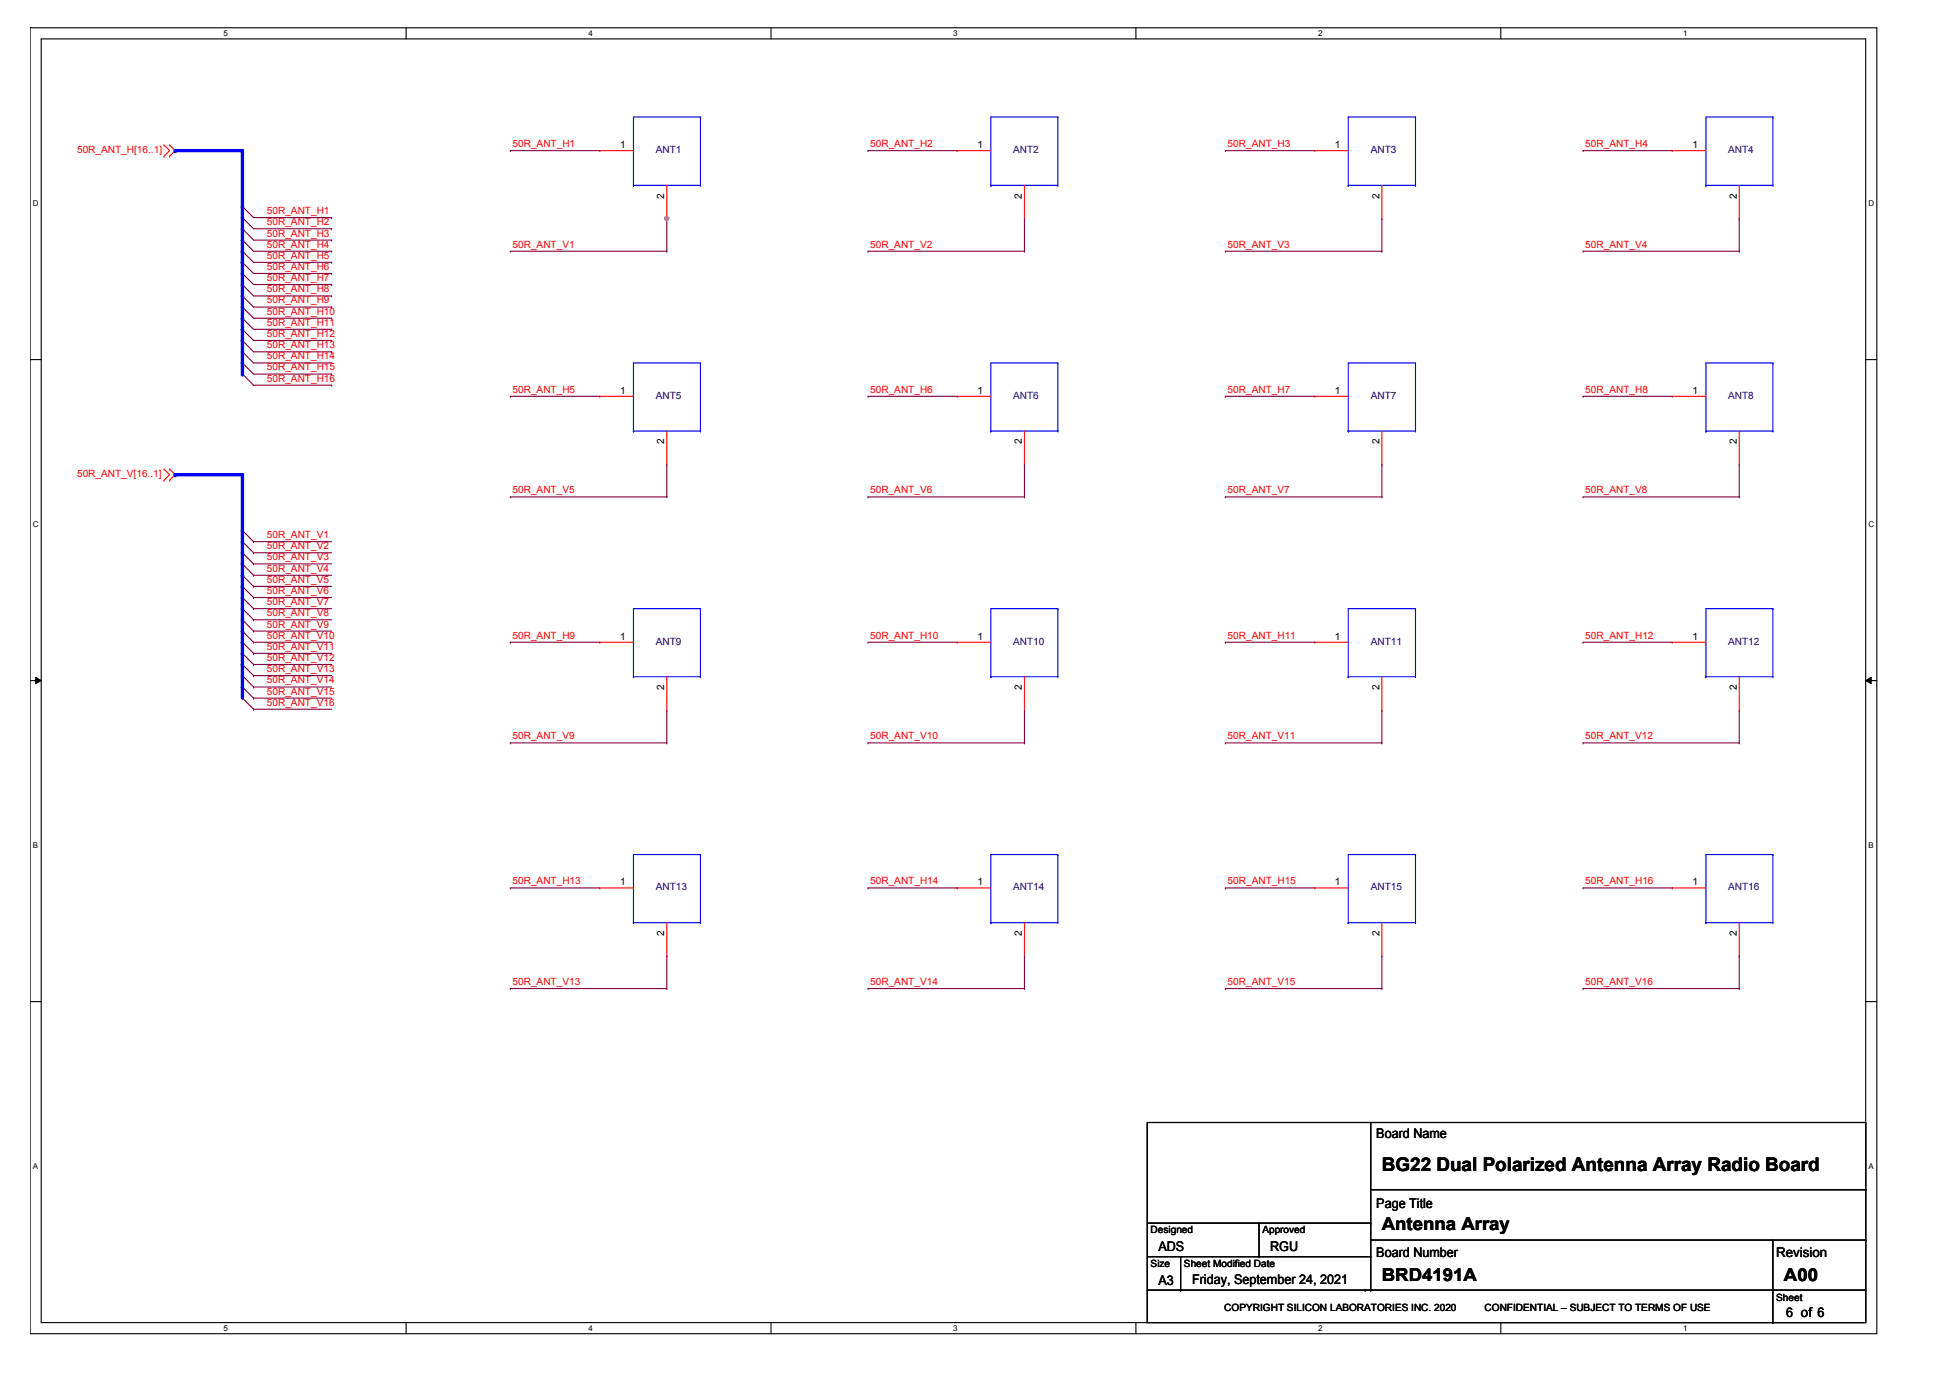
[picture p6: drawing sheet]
<svg xmlns="http://www.w3.org/2000/svg" width="297mm" height="210mm" viewBox="0 0 297 210" stroke-linecap="round" stroke-linejoin="round" font-family="sans-serif">
<path d="M4.6 4.2h281.3v199h-281.3zM6.3 5.9h277.9v195.6h-277.9z" fill="none" stroke="#000" stroke-width=".17"/>
<g fill="#fff">
<path d="M34 4.4h.7v1.4h-.7z"/>
<path d="M34 201.6h.7v1.4h-.7z"/>
</g>
<path d="M61.9 4.2v1.7M61.9 201.5v1.7" fill="none" stroke="#000" stroke-width=".17"/>
<g fill="#fff">
<path d="M89.6 4.4h.7v1.4h-.7z"/>
<path d="M89.6 201.6h.7v1.4h-.7z"/>
</g>
<path d="M117.4 4.2v1.7M117.4 201.5v1.7" fill="none" stroke="#000" stroke-width=".17"/>
<g fill="#fff">
<path d="M145.2 4.4h.7v1.4h-.7z"/>
<path d="M145.2 201.6h.7v1.4h-.7z"/>
</g>
<path d="M173 4.2v1.7M173 201.5v1.7" fill="none" stroke="#000" stroke-width=".17"/>
<g fill="#fff">
<path d="M200.8 4.4h.6v1.4h-.6z"/>
<path d="M200.8 201.6h.6v1.4h-.6z"/>
</g>
<path d="M228.6 4.2v1.7M228.6 201.5v1.7" fill="none" stroke="#000" stroke-width=".17"/>
<g fill="#fff">
<path d="M256.4 4.4h.6v1.4h-.6z"/>
<path d="M256.4 201.6h.6v1.4h-.6z"/>
<path d="M5 30.4h.9v1.3h-.9z"/>
<path d="M284.6 30.4h.9v1.3h-.9z"/>
<path d="M5 79.2h.9v1.4h-.9z"/>
<path d="M284.6 79.2h.9v1.4h-.9z"/>
</g>
<path d="M4.6 54.8h1.7M284.2 54.8h1.7" fill="none" stroke="#000" stroke-width=".17"/>
<g fill="#fff">
<path d="M5 128.1h.8v1.4h-.8z"/>
<path d="M284.6 128.1h.8v1.4h-.8z"/>
</g>
<path d="M4.6 103.7h1.7M284.2 103.7h1.7" fill="none" stroke="#000" stroke-width=".17"/>
<path d="M5.4 103.2l.9 .5-.9 .4zM284.2 103.7l.8-.5v.9z" fill="#000"/>
<path d="M5.4 103.2l.9 .5-.9 .4zM284.2 103.7l.8-.5v.9z" fill="none" stroke="#000" stroke-width=".15"/>
<g fill="#fff">
<path d="M5 177h.8v1.3h-.8z"/>
<path d="M284.6 177h.8v1.3h-.8z"/>
</g>
<g fill="none" stroke="#000" stroke-width=".17">
<path d="M4.6 152.6h1.7M284.2 152.6h1.7M174.8 171h109.4v30.5h-109.4zM208.8 171v25.5M174.8 196.5h.1M174.8 196.5h109.4M174.8 191.4h34M174.8 186.3h34M179.8 196.5h.1M179.8 191.4v5.1M191.8 191.4h.1M191.8 186.3v5.1"/>
<path d="M208 196.5h.1M208.8 196.5h.1M208.8 191.4h.1M208.8 186.3h.1M208.8 181.2h75.4M208.8 188.9h75.4M270.1 188.9v12.6M284.2 181.2h.1M284.2 188.9h.1M270.1 201.5h.1"/>
</g>
<g fill="none" stroke="#f00" stroke-width=".17">
<path d="M25 22.1h.1M25 23.8h.1M25 22.1l.8 .8-.8 .9M25.8 22.1h.1M25.8 23.8h.1M25.8 22.1l.9 .8-.9 .9M91.4 22.9h.1M91.4 22.9h5.1M101.6 33.3h.1M101.6 28.2v5.1M145.8 22.9h.1M145.8 22.9h5.1"/>
<path d="M156.1 33.3h.1M156.1 28.2v5.1M200.3 22.9h.1M200.3 22.9h5.1M210.5 33.3h.1M210.5 28.2v5.1M254.7 22.9h.1M254.7 22.9h5.2M264.9 33.3h.1M264.9 28.2v5.1M25 71.5h.1M25 73.2h.1"/>
<path d="M25 71.5l.8 .8-.8 .9M25.8 71.5h.1M25.8 73.2h.1M25.8 71.5l.9 .8-.9 .9M91.4 60.4h.1M91.4 60.4h5.1M101.6 70.8h.1M101.6 65.7v5.1M145.8 60.4h.1M145.8 60.4h5.1M156.1 70.8h.1M156.1 65.7v5.1"/>
<path d="M200.3 60.4h.1M200.3 60.4h5.1M210.5 70.8h.1M210.5 65.7v5.1M254.7 60.4h.1M254.7 60.4h5.2M264.9 70.8h.1M264.9 65.7v5.1M91.4 97.8h.1M91.4 97.8h5.1M145.8 97.8h.1M145.8 97.8h5.1"/>
<path d="M200.3 97.8h.1M200.3 97.8h5.1M254.7 97.8h.1M254.7 97.8h5.2M101.6 108.2h.1M101.6 103.1v5.1M156.1 108.2h.1M156.1 103.1v5.1M210.5 108.2h.1M210.5 103.1v5.1M264.9 108.2h.1M264.9 103.1v5.1"/>
<path d="M91.4 135.3h.1M91.4 135.3h5.1M145.8 135.3h.1M145.8 135.3h5.1M200.3 135.3h.1M200.3 135.3h5.1M254.7 135.3h.1M254.7 135.3h5.2M101.6 145.6h.1M101.6 140.5v5.1M156.1 145.6h.1M156.1 140.5v5.1"/>
<path d="M210.5 145.6h.1M210.5 140.5v5.1M264.9 145.6h.1M264.9 140.5v5.1"/>
</g>
<g fill="none" stroke="#800040" stroke-width=".17">
<path d="M36.9 31.5h.1M36.9 33.1h.1M36.9 34.8h.1M36.9 36.6h.1M36.9 38.3h.1M36.9 40h.1M36.9 31.5l1.7 1.6M36.9 33.1l1.7 1.7M36.9 34.8l1.7 1.8M36.9 36.6l1.7 1.7M36.9 38.3l1.7 1.7M36.9 40l1.7 1.7"/>
<path d="M36.9 41.7h.1M36.9 43.3h.1M36.9 45.1h.1M36.9 46.8h.1M36.9 48.5h.1M36.9 50.2h.1M36.9 51.9h.1M36.9 53.6h.1M36.9 55.3h.1M36.9 57h.1M36.9 41.7l1.7 1.6M36.9 43.3l1.7 1.8"/>
<path d="M36.9 45.1l1.7 1.7M36.9 46.8l1.7 1.7M36.9 48.5l1.7 1.7M36.9 50.2l1.7 1.7M36.9 51.9l1.7 1.7M36.9 53.6l1.7 1.7M36.9 55.3l1.7 1.7M36.9 57l1.7 1.7M36.9 80.8h.1M36.9 82.5h.1M36.9 84.2h.1M36.9 85.9h.1"/>
<path d="M36.9 87.6h.1M36.9 89.3h.1M36.9 91h.1M36.9 92.7h.1M36.9 94.4h.1M36.9 96.1h.1M36.9 97.8h.1M36.9 99.5h.1M36.9 80.8l1.7 1.7M36.9 82.5l1.7 1.7M36.9 84.2l1.7 1.7M36.9 85.9l1.7 1.7"/>
<path d="M36.9 87.6l1.7 1.7M36.9 89.3l1.7 1.7M36.9 91l1.7 1.7M36.9 92.7l1.7 1.7M36.9 94.4l1.7 1.7M36.9 96.1l1.7 1.7M36.9 97.8l1.7 1.7M36.9 99.5l1.7 1.7M36.9 101.2h.1M36.9 102.9h.1M36.9 104.6h.1M36.9 106.3h.1"/>
<path d="M36.9 101.2l1.7 1.7M36.9 102.9l1.7 1.7M36.9 104.6l1.7 1.7M36.9 106.3l1.7 1.7"/>
</g>
<g fill="none" stroke="#00f" stroke-width=".17">
<path d="M106.7 17.8h.1M106.7 17.8h-10.2v10.4M106.7 17.8v10.4M161.1 17.8h.1M161.1 17.8h-10.2v10.4M161.1 17.8v10.4M215.6 17.8h.1M215.6 17.8h-10.2v10.4M215.6 17.8v10.4M270.1 17.8h.1M270.1 17.8h-10.2v10.4M270.1 17.8v10.4"/>
<path d="M96.5 28.2h.1M96.5 28.2h10.2M106.7 28.2h.1M150.9 28.2h.1M150.9 28.2h10.2M161.1 28.2h.1M205.4 28.2h.1M205.4 28.2h10.2M215.6 28.2h.1M259.9 28.2h.1M259.9 28.2h10.2M270.1 28.2h.1"/>
<path d="M106.7 55.3h.1M106.7 55.3h-10.2v10.4M106.7 55.3v10.4M161.1 55.3h.1M161.1 55.3h-10.2v10.4M161.1 55.3v10.4M215.6 55.3h.1M215.6 55.3h-10.2v10.4M215.6 55.3v10.4M270.1 55.3h.1M270.1 55.3h-10.2v10.4M270.1 55.3v10.4"/>
<path d="M96.5 65.7h.1M96.5 65.7h10.2M106.7 65.7h.1M150.9 65.7h.1M150.9 65.7h10.2M161.1 65.7h.1M205.4 65.7h.1M205.4 65.7h10.2M215.6 65.7h.1M259.9 65.7h.1M259.9 65.7h10.2M270.1 65.7h.1"/>
<path d="M106.7 92.7h.1M106.7 92.7h-10.2v10.4M106.7 92.7v10.4M161.1 92.7h.1M161.1 92.7h-10.2v10.4M161.1 92.7v10.4M215.6 92.7h.1M215.6 92.7h-10.2v10.4M215.6 92.7v10.4M270.1 92.7h.1M270.1 92.7h-10.2v10.4M270.1 92.7v10.4"/>
<path d="M96.5 103.1h.1M96.5 103.1h10.2M106.7 103.1h.1M150.9 103.1h.1M150.9 103.1h10.2M161.1 103.1h.1M205.4 103.1h.1M205.4 103.1h10.2M215.6 103.1h.1M259.9 103.1h.1M259.9 103.1h10.2M270.1 103.1h.1"/>
<path d="M106.7 130.2h.1M106.7 130.2h-10.2v10.3M106.7 130.2v10.3M161.1 130.2h.1M161.1 130.2h-10.2v10.3M161.1 130.2v10.3M215.6 130.2h.1M215.6 130.2h-10.2v10.3M215.6 130.2v10.3M270.1 130.2h.1M270.1 130.2h-10.2v10.3M270.1 130.2v10.3"/>
<path d="M96.5 140.5h.1M96.5 140.5h10.2M106.7 140.5h.1M150.9 140.5h.1M150.9 140.5h10.2M161.1 140.5h.1M205.4 140.5h.1M205.4 140.5h10.2M215.6 140.5h.1M259.9 140.5h.1M259.9 140.5h10.2M270.1 140.5h.1"/>
</g>
<path d="M36.9 22.9v8.6" fill="none" stroke="#00f" stroke-width=".51"/>
<circle cx="36.9" cy="31.5" r=".25" fill="#00f"/>
<path d="M26.7 22.9h10.2" fill="none" stroke="#00f" stroke-width=".51"/>
<circle cx="26.7" cy="22.9" r=".25" fill="#00f"/>
<path d="M26.7 72.3h10.2" fill="none" stroke="#00f" stroke-width=".51"/>
<circle cx="26.7" cy="72.3" r=".25" fill="#00f"/>
<path d="M36.9 31.5v1.6" fill="none" stroke="#00f" stroke-width=".51"/>
<circle cx="36.9" cy="33.1" r=".25" fill="#00f"/>
<path d="M36.9 33.1v1.7" fill="none" stroke="#00f" stroke-width=".51"/>
<circle cx="36.9" cy="34.8" r=".25" fill="#00f"/>
<path d="M36.9 34.8v1.8" fill="none" stroke="#00f" stroke-width=".51"/>
<circle cx="36.9" cy="36.6" r=".25" fill="#00f"/>
<path d="M36.9 36.6v1.7" fill="none" stroke="#00f" stroke-width=".51"/>
<circle cx="36.9" cy="38.3" r=".25" fill="#00f"/>
<path d="M36.9 38.3v1.7" fill="none" stroke="#00f" stroke-width=".51"/>
<circle cx="36.9" cy="40" r=".25" fill="#00f"/>
<path d="M36.9 40v1.7" fill="none" stroke="#00f" stroke-width=".51"/>
<circle cx="36.9" cy="41.7" r=".25" fill="#00f"/>
<path d="M36.9 41.7v1.6" fill="none" stroke="#00f" stroke-width=".51"/>
<circle cx="36.9" cy="43.3" r=".25" fill="#00f"/>
<path d="M36.9 43.3v1.8" fill="none" stroke="#00f" stroke-width=".51"/>
<circle cx="36.9" cy="45.1" r=".25" fill="#00f"/>
<path d="M36.9 45.1v1.7" fill="none" stroke="#00f" stroke-width=".51"/>
<circle cx="36.9" cy="46.8" r=".25" fill="#00f"/>
<path d="M36.9 46.8v1.7" fill="none" stroke="#00f" stroke-width=".51"/>
<circle cx="36.9" cy="48.5" r=".25" fill="#00f"/>
<path d="M36.9 48.5v1.7" fill="none" stroke="#00f" stroke-width=".51"/>
<circle cx="36.9" cy="50.2" r=".25" fill="#00f"/>
<path d="M36.9 50.2v1.7" fill="none" stroke="#00f" stroke-width=".51"/>
<circle cx="36.9" cy="51.9" r=".25" fill="#00f"/>
<path d="M36.9 51.9v1.7" fill="none" stroke="#00f" stroke-width=".51"/>
<circle cx="36.9" cy="53.6" r=".25" fill="#00f"/>
<path d="M36.9 53.6v1.7" fill="none" stroke="#00f" stroke-width=".51"/>
<circle cx="36.9" cy="55.3" r=".25" fill="#00f"/>
<path d="M36.9 55.3v1.7" fill="none" stroke="#00f" stroke-width=".51"/>
<circle cx="36.9" cy="57" r=".25" fill="#00f"/>
<g fill="none" stroke="#800040" stroke-width=".17">
<path d="M38.6 33.1h11.9M38.6 34.8h11.9M38.6 36.6h11.9M38.6 38.3h11.9M38.6 40h11.9M50.5 33.1h.1M50.5 34.8h.1M50.5 36.6h.1M50.5 38.3h.1M50.5 40h.1M38.6 41.7h11.9M38.6 43.3h11.9"/>
<path d="M38.6 45.1h11.9M38.6 46.8h11.9M38.6 48.5h11.9M38.6 50.2h11.9M38.6 51.9h11.9M38.6 53.6h11.9M38.6 55.3h11.9M38.6 57h11.9M38.6 58.7h11.9M50.5 41.7h.1M50.5 43.3h.1M50.5 45.1h.1"/>
<path d="M50.5 46.8h.1M50.5 48.5h.1M50.5 50.2h.1M50.5 51.9h.1M50.5 53.6h.1M50.5 55.3h.1M50.5 57h.1M50.5 58.7h.1"/>
</g>
<path d="M36.9 72.3v8.5" fill="none" stroke="#00f" stroke-width=".51"/>
<circle cx="36.9" cy="72.3" r=".25" fill="#00f"/>
<path d="M36.9 80.8v1.7" fill="none" stroke="#00f" stroke-width=".51"/>
<circle cx="36.9" cy="80.8" r=".25" fill="#00f"/>
<path d="M36.9 82.5v1.7" fill="none" stroke="#00f" stroke-width=".51"/>
<circle cx="36.9" cy="82.5" r=".25" fill="#00f"/>
<path d="M36.9 84.2v1.7" fill="none" stroke="#00f" stroke-width=".51"/>
<circle cx="36.9" cy="84.2" r=".25" fill="#00f"/>
<path d="M36.9 85.9v1.7" fill="none" stroke="#00f" stroke-width=".51"/>
<circle cx="36.9" cy="85.9" r=".25" fill="#00f"/>
<path d="M36.9 87.6v1.7" fill="none" stroke="#00f" stroke-width=".51"/>
<circle cx="36.9" cy="87.6" r=".25" fill="#00f"/>
<path d="M36.9 89.3v1.7" fill="none" stroke="#00f" stroke-width=".51"/>
<circle cx="36.9" cy="89.3" r=".25" fill="#00f"/>
<path d="M36.9 91v1.7" fill="none" stroke="#00f" stroke-width=".51"/>
<circle cx="36.9" cy="91" r=".25" fill="#00f"/>
<path d="M36.9 92.7v1.7" fill="none" stroke="#00f" stroke-width=".51"/>
<circle cx="36.9" cy="92.7" r=".25" fill="#00f"/>
<path d="M36.9 94.4v1.7" fill="none" stroke="#00f" stroke-width=".51"/>
<circle cx="36.9" cy="94.4" r=".25" fill="#00f"/>
<path d="M36.9 96.1v1.7" fill="none" stroke="#00f" stroke-width=".51"/>
<circle cx="36.9" cy="96.1" r=".25" fill="#00f"/>
<path d="M36.9 97.8v1.7" fill="none" stroke="#00f" stroke-width=".51"/>
<circle cx="36.9" cy="97.8" r=".25" fill="#00f"/>
<path d="M36.9 99.5v1.7" fill="none" stroke="#00f" stroke-width=".51"/>
<circle cx="36.9" cy="99.5" r=".25" fill="#00f"/>
<path d="M36.9 101.2v1.7" fill="none" stroke="#00f" stroke-width=".51"/>
<circle cx="36.9" cy="101.2" r=".25" fill="#00f"/>
<path d="M36.9 102.9v1.7" fill="none" stroke="#00f" stroke-width=".51"/>
<circle cx="36.9" cy="102.9" r=".25" fill="#00f"/>
<path d="M36.9 104.6v1.7" fill="none" stroke="#00f" stroke-width=".51"/>
<circle cx="36.9" cy="104.6" r=".25" fill="#00f"/>
<g fill="none" stroke="#800040" stroke-width=".17">
<path d="M77.7 22.9h.1M77.7 38.3h.1M77.7 22.9h13.7M77.7 38.3h23.9M101.6 33.3h.1M101.6 33.1v.2M38.6 82.5h.1M38.6 84.2h.1M38.6 85.9h.1M38.6 87.6h.1M38.6 89.3h.1M38.6 91h.1"/>
<path d="M38.6 92.7h.1M38.6 94.4h.1M38.6 96.1h.1M38.6 97.8h.1M38.6 99.5h.1M38.6 82.5h11.9M38.6 84.2h11.9M38.6 85.9h11.9M38.6 87.6h11.9M38.6 89.3h11.9M38.6 91h11.9M38.6 92.7h11.9"/>
<path d="M38.6 94.4h11.9M38.6 96.1h11.9M38.6 97.8h11.9M38.6 99.5h11.9M38.6 101.2h.1M38.6 102.9h.1M38.6 104.6h.1M38.6 106.3h.1M38.6 108h.1M38.6 101.2h11.9M38.6 102.9h11.9M38.6 104.6h11.9"/>
<path d="M38.6 106.3h11.9M38.6 108h11.9"/>
</g>
<circle cx="101.5" cy="33.3" r=".32" fill="#f0f"/>
<circle cx="101.5" cy="33.3" r=".32" fill="none" stroke="#f0f" stroke-width=".17"/>
<g fill="none" stroke="#800040" stroke-width=".17">
<path d="M101.6 38.3h.1M101.6 33.3v5M132.2 22.9h.1M132.2 38.3h.1M132.2 22.9h13.6M132.2 38.3h23.9M156.1 38.3h.1M156.1 33.3v5M186.7 22.9h.1M186.7 38.3h.1M186.7 22.9h13.6M186.7 38.3h23.8"/>
<path d="M210.5 38.3h.1M210.5 33.3v5M241.1 22.9h.1M241.1 38.3h.1M241.1 22.9h13.6M241.1 38.3h23.8M264.9 38.3h.1M264.9 33.3v5M77.7 60.4h.1M77.7 75.7h.1M77.7 60.4h13.7M77.7 75.7h23.9"/>
<path d="M101.6 75.7h.1M101.6 70.8v4.9M132.2 60.4h.1M132.2 75.7h.1M132.2 60.4h13.6M132.2 75.7h23.9M156.1 75.7h.1M156.1 70.8v4.9M186.7 60.4h.1M186.7 75.7h.1M186.7 60.4h13.6M186.7 75.7h23.8"/>
<path d="M210.5 75.7h.1M210.5 70.8v4.9M241.1 60.4h.1M241.1 75.7h.1M241.1 60.4h13.6M241.1 75.7h23.8M264.9 75.7h.1M264.9 70.8v4.9M77.7 97.8h.1M77.7 97.8h13.7M132.2 97.8h.1M132.2 97.8h13.6"/>
<path d="M186.7 97.8h.1M186.7 97.8h13.6M241.1 97.8h.1M241.1 97.8h13.6M77.7 113.2h.1M77.7 113.2h23.9M101.6 113.2h.1M101.6 108.2v5M132.2 113.2h.1M132.2 113.2h23.9M156.1 113.2h.1M156.1 108.2v5"/>
<path d="M186.7 113.2h.1M186.7 113.2h23.8M210.5 113.2h.1M210.5 108.2v5M241.1 113.2h.1M241.1 113.2h23.8M264.9 113.2h.1M264.9 108.2v5M77.7 135.3h.1M77.7 135.3h13.7M132.2 135.3h.1M132.2 135.3h13.6"/>
<path d="M186.7 135.3h.1M186.7 135.3h13.6M241.1 135.3h.1M241.1 135.3h13.6M77.7 150.6h.1M77.7 150.6h23.9M101.6 150.6h.1M101.6 145.6v5M132.2 150.6h.1M132.2 150.6h23.9M156.1 150.6h.1M156.1 145.6v5"/>
<path d="M186.7 150.6h.1M186.7 150.6h23.8M210.5 150.6h.1M210.5 145.6v5M241.1 150.6h.1M241.1 150.6h23.8M264.9 150.6h.1M264.9 145.6v5"/>
</g>
<circle cx="101.5" cy="33.3" r=".32" fill="#f0f"/>
<circle cx="101.5" cy="33.3" r=".32" fill="none" stroke="#f0f" stroke-width=".17"/>
<text font-size="2.9" x="210.5" y="178.4">BG22 Dual Polarized Antenna Array Radio Board</text>
<g font-size="2.7">
<text x="210.5" y="187.3">Antenna Array</text>
<text x="210.5" y="195.2">BRD4191A</text>
<text x="271.8" y="195.2">A00</text>
</g>
<g font-size="2">
<text x="209.6" y="173.4">Board Name</text>
<text x="209.6" y="184">Page Title</text>
<text x="176.5" y="190.6">ADS</text>
<text x="193.5" y="190.6">RGU</text>
<text x="209.6" y="191.5">Board Number</text>
<text x="270.6" y="191.5">Revision</text>
<text x="176.5" y="195.7">A3</text>
<text x="181.6" y="195.5">Friday, September 24, 2021</text>
<text x="272.1" y="200.7">6 of 6</text>
</g>
<g font-size="1.5" fill="#f00">
<text x="11.7" y="23.3">50R_ANT_H[16..1]</text>
<text x="78.1" y="22.4">50R_ANT_H1</text>
<text x="132.6" y="22.4">50R_ANT_H2</text>
<text x="187" y="22.4">50R_ANT_H3</text>
<text x="241.5" y="22.4">50R_ANT_H4</text>
<text x="40.7" y="32.6">50R_ANT_H1</text>
<text x="40.7" y="34.3">50R_ANT_H2</text>
<text x="40.7" y="36">50R_ANT_H3</text>
<text x="40.7" y="37.7">50R_ANT_H4</text>
<text x="40.7" y="39.4">50R_ANT_H5</text>
<text x="40.7" y="41.1">50R_ANT_H6</text>
<text x="78.1" y="37.7">50R_ANT_V1</text>
<text x="132.6" y="37.7">50R_ANT_V2</text>
<text x="187" y="37.7">50R_ANT_V3</text>
<text x="241.5" y="37.7">50R_ANT_V4</text>
<text x="40.7" y="42.8">50R_ANT_H7</text>
<text x="40.7" y="44.5">50R_ANT_H8</text>
<text x="40.7" y="46.2">50R_ANT_H9</text>
<text x="40.7" y="47.9">50R_ANT_H10</text>
<text x="40.7" y="49.6">50R_ANT_H11</text>
<text x="40.7" y="51.3">50R_ANT_H12</text>
<text x="40.7" y="53">50R_ANT_H13</text>
<text x="40.7" y="54.7">50R_ANT_H14</text>
<text x="40.7" y="56.4">50R_ANT_H15</text>
<text x="40.7" y="58.1">50R_ANT_H16</text>
<text x="78.1" y="59.8">50R_ANT_H5</text>
<text x="132.6" y="59.8">50R_ANT_H6</text>
<text x="187" y="59.8">50R_ANT_H7</text>
<text x="241.5" y="59.8">50R_ANT_H8</text>
<text x="11.7" y="72.7">50R_ANT_V[16..1]</text>
<text x="78.1" y="75.1">50R_ANT_V5</text>
<text x="132.6" y="75.1">50R_ANT_V6</text>
<text x="187" y="75.1">50R_ANT_V7</text>
<text x="241.5" y="75.1">50R_ANT_V8</text>
<text x="40.7" y="82">50R_ANT_V1</text>
<text x="40.7" y="83.7">50R_ANT_V2</text>
<text x="40.7" y="85.3">50R_ANT_V3</text>
<text x="40.7" y="87.1">50R_ANT_V4</text>
<text x="40.7" y="88.8">50R_ANT_V5</text>
<text x="40.7" y="90.5">50R_ANT_V6</text>
<text x="40.7" y="92.2">50R_ANT_V7</text>
<text x="40.7" y="93.9">50R_ANT_V8</text>
<text x="40.7" y="95.6">50R_ANT_V9</text>
<text x="40.7" y="97.3">50R_ANT_V10</text>
<text x="40.7" y="99">50R_ANT_V11</text>
<text x="40.7" y="100.7">50R_ANT_V12</text>
<text x="78.1" y="97.3">50R_ANT_H9</text>
<text x="132.6" y="97.3">50R_ANT_H10</text>
<text x="187" y="97.3">50R_ANT_H11</text>
<text x="241.5" y="97.3">50R_ANT_H12</text>
<text x="40.7" y="102.4">50R_ANT_V13</text>
<text x="40.7" y="104.1">50R_ANT_V14</text>
<text x="40.7" y="105.8">50R_ANT_V15</text>
<text x="40.7" y="107.5">50R_ANT_V16</text>
<text x="78.1" y="112.6">50R_ANT_V9</text>
<text x="132.6" y="112.6">50R_ANT_V10</text>
<text x="187" y="112.6">50R_ANT_V11</text>
<text x="241.5" y="112.6">50R_ANT_V12</text>
<text x="78.1" y="134.7">50R_ANT_H13</text>
<text x="132.6" y="134.7">50R_ANT_H14</text>
<text x="187" y="134.7">50R_ANT_H15</text>
<text x="241.5" y="134.7">50R_ANT_H16</text>
<text x="78.1" y="150">50R_ANT_V13</text>
<text x="132.6" y="150">50R_ANT_V14</text>
<text x="187" y="150">50R_ANT_V15</text>
<text x="241.5" y="150">50R_ANT_V16</text>
</g>
<g font-size="1.5">
<text x="94.5" y="22.6">1</text>
<text x="148.9" y="22.6">1</text>
<text x="203.3" y="22.6">1</text>
<text x="257.8" y="22.6">1</text>
<text x="101.2" y="30.3" transform="rotate(-90 101.2 30.3)">2</text>
<text x="155.7" y="30.3" transform="rotate(-90 155.7 30.3)">2</text>
<text x="210.1" y="30.3" transform="rotate(-90 210.1 30.3)">2</text>
<text x="264.6" y="30.3" transform="rotate(-90 264.6 30.3)">2</text>
<text x="94.5" y="60">1</text>
<text x="148.9" y="60">1</text>
<text x="203.3" y="60">1</text>
<text x="257.8" y="60">1</text>
<text x="101.2" y="67.7" transform="rotate(-90 101.2 67.7)">2</text>
<text x="155.7" y="67.7" transform="rotate(-90 155.7 67.7)">2</text>
<text x="210.1" y="67.7" transform="rotate(-90 210.1 67.7)">2</text>
<text x="264.6" y="67.7" transform="rotate(-90 264.6 67.7)">2</text>
<text x="94.5" y="97.5">1</text>
<text x="148.9" y="97.5">1</text>
<text x="203.3" y="97.5">1</text>
<text x="257.8" y="97.5">1</text>
<text x="101.2" y="105.1" transform="rotate(-90 101.2 105.1)">2</text>
<text x="155.7" y="105.1" transform="rotate(-90 155.7 105.1)">2</text>
<text x="210.1" y="105.1" transform="rotate(-90 210.1 105.1)">2</text>
<text x="264.6" y="105.1" transform="rotate(-90 264.6 105.1)">2</text>
<text x="94.5" y="134.9">1</text>
<text x="148.9" y="134.9">1</text>
<text x="203.3" y="134.9">1</text>
<text x="257.8" y="134.9">1</text>
<text x="101.2" y="142.6" transform="rotate(-90 101.2 142.6)">2</text>
<text x="155.7" y="142.6" transform="rotate(-90 155.7 142.6)">2</text>
<text x="210.1" y="142.6" transform="rotate(-90 210.1 142.6)">2</text>
<text x="264.6" y="142.6" transform="rotate(-90 264.6 142.6)">2</text>
<text x="175.3" y="187.9">Designed</text>
<text x="192.3" y="187.9">Approved</text>
<text x="175.3" y="193">Size</text>
<text x="180.4" y="193">Sheet Modified Date</text>
<text x="186.5" y="199.6">COPYRIGHT SILICON LABORATORIES INC. 2020</text>
<text x="226.1" y="199.6">CONFIDENTIAL – SUBJECT TO TERMS OF USE</text>
<text x="270.6" y="198.2">Sheet</text>
</g>
<g font-size="1.5" fill="#000080">
<text x="99.9" y="23.3">ANT1</text>
<text x="154.3" y="23.3">ANT2</text>
<text x="208.8" y="23.3">ANT3</text>
<text x="263.2" y="23.3">ANT4</text>
<text x="99.9" y="60.7">ANT5</text>
<text x="154.3" y="60.7">ANT6</text>
<text x="208.8" y="60.7">ANT7</text>
<text x="263.2" y="60.7">ANT8</text>
<text x="99.9" y="98.2">ANT9</text>
<text x="154.3" y="98.2">ANT10</text>
<text x="208.8" y="98.2">ANT11</text>
<text x="263.2" y="98.2">ANT12</text>
<text x="99.9" y="135.6">ANT13</text>
<text x="154.3" y="135.6">ANT14</text>
<text x="208.8" y="135.6">ANT15</text>
<text x="263.2" y="135.6">ANT16</text>
</g>
<g font-size="1.2">
<text x="34" y="5.5">5</text>
<text x="89.6" y="5.5">4</text>
<text x="145.2" y="5.5">3</text>
<text x="200.8" y="5.5">2</text>
<text x="256.4" y="5.5">1</text>
<text x="5" y="31.5">D</text>
<text x="284.6" y="31.5">D</text>
<text x="5" y="80.3">C</text>
<text x="284.6" y="80.3">C</text>
<text x="5" y="129.2">B</text>
<text x="284.6" y="129.2">B</text>
<text x="5" y="178.1">A</text>
<text x="284.6" y="178.1">A</text>
<text x="34" y="202.7">5</text>
<text x="89.6" y="202.7">4</text>
<text x="145.2" y="202.7">3</text>
<text x="200.8" y="202.7">2</text>
<text x="256.4" y="202.7">1</text>
</g>
</svg>
